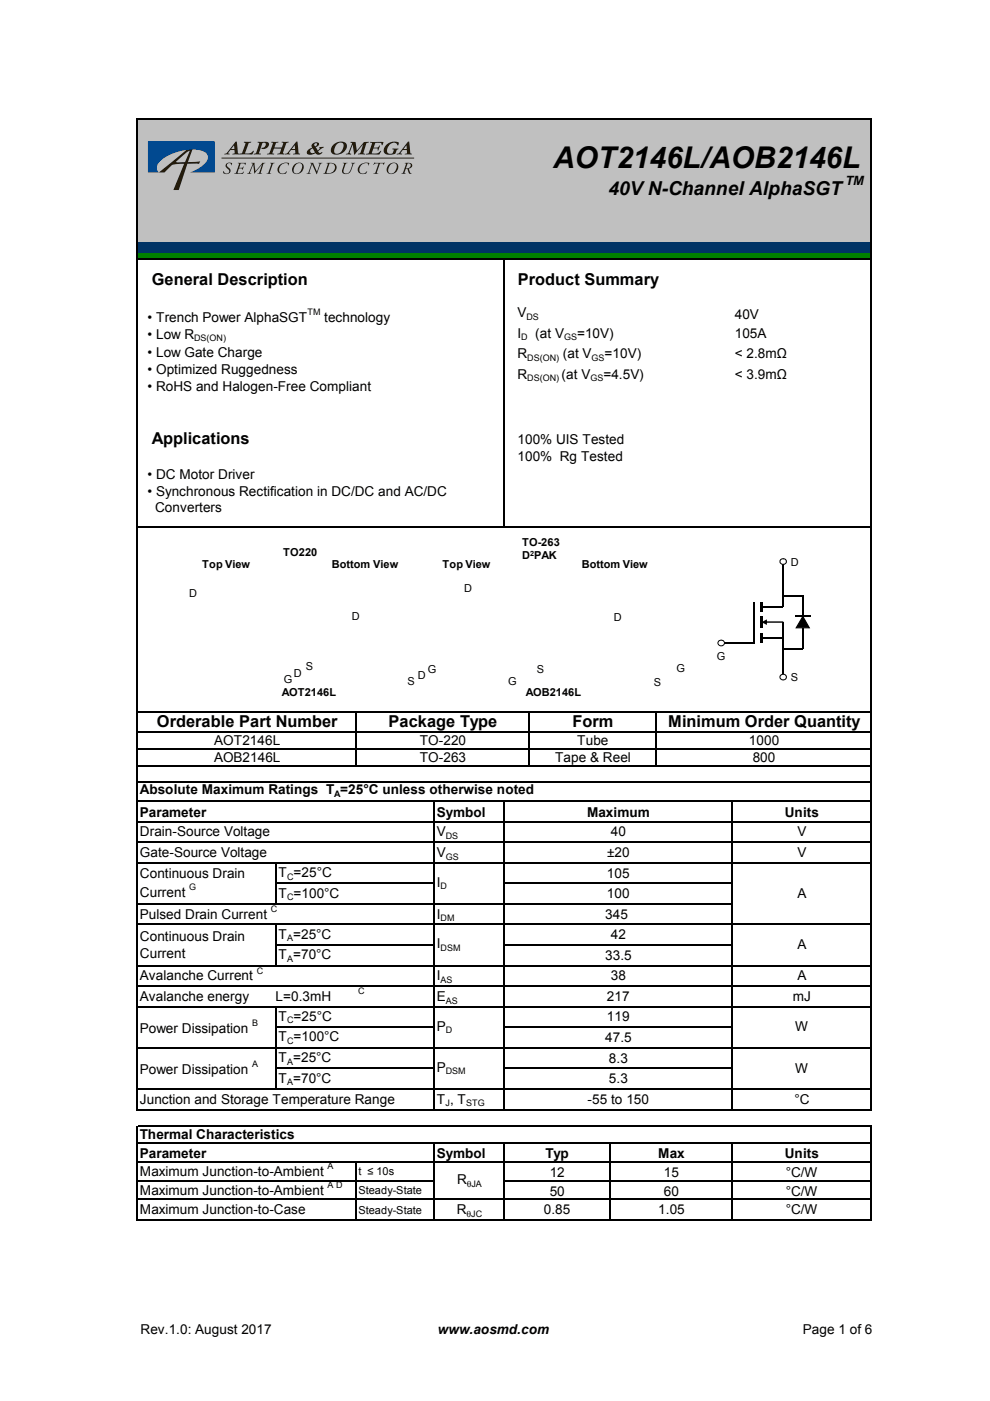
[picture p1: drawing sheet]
<svg xmlns="http://www.w3.org/2000/svg" width="210mm" height="297mm" viewBox="0 0 210 297" stroke-linecap="round" stroke-linejoin="round" font-family="sans-serif">
<path d="M29.3 25.3h155.4v26.1h-155.4z" fill="#c0c0c0"/>
<path d="M29.3 51.4h155.4v2.3h-155.4z" fill="#003365"/>
<path d="M29.3 53.6h155.4v1.3h-155.4z" fill="#008000"/>
<path d="M29.1 25v134.3M29.3 25.1h155.4M184.6 25.3v134M29.3 54.9h155.4M106.8 55v56.9M29.3 111.8h155.4M29.3 150.9h155.4M29.3 155.2h155.4M29.3 158.8h155.4M75.5 151v8.3M112.1 151v8.3M139.1 151v8.3" fill="none" stroke="#000" stroke-width=".25"/>
<g fill="#251a05">
<path d="M51.7 30.1h1.6l-.1 .1-.5 .2-.7 2.1a1.69 1.69 0 0 0 1.8-.5 .59 .59 0 0 1-.5 .8l-2.6-.1 .1-.1 .5-.2 .8-2-.4-.2z"/>
<path d="M54.7 30.1h1.3a.69 .69 0 0 1 .8 .1 .69 .69 0 0 1 .1 .8 .95 .95 0 0 1-1.5 .4l.1-.1a.69 .69 0 0 0 .7-.2 .69 .69 0 0 0 0-.8l-.6 .1-.7 2.1 .4 .1v.1l-1.5 .1 .5-.3 .3-.9 .4-1.2-.4-.2z"/>
<path d="M57.6 30.1h1.5l-.1 .1-.5 .1-.3 1h1h.6l.3-1-.4-.1v-.1h1.5l-.5 .2-.1 .3-.7 1.9 .4 .1v.1l-1.5-.1a.76 .76 0 0 0 .8-.8l.1-.3h-1.6l-.4 1 .4 .1v.1h-1.5l.1-.1 .4-.1 .2-.5 .6-1.7-.4-.1z"/>
<path d="M74.3 30.1h.9a.35 .35 0 0 1 .3 .2 .35 .35 0 0 1 0 .4l.1 1.2 1.2-1.3a1.26 1.26 0 0 1 1.4-.5l-.6 .4-.6 2 .4 .1v.2l-1.5-.1v-.1a.7 .7 0 0 0 .7-.8l.4-1.2-1.8 2.2h-.1l-.3-2.2-.7 1.8 .4 .2-.1 .2h-1.1l.5-.4 .8-1.7v-.4l-.3-.1z"/>
<path d="M78.5 30.1h2.8l-.2 .7-.2-.1a.46 .46 0 0 0-.2-.4 .46 .46 0 0 0-.5 0h-.6l-.3 1a.84 .84 0 0 0 1.1-.4h.2l-.4 1h-.1v-.3a.69 .69 0 0 0-1-.1l-.3 .9a1.68 1.68 0 0 0 2-.4v.1a.89 .89 0 0 1-1.3 .6l-2 .1 .1-.2a.47 .47 0 0 0 .7-.4l.6-1.9-.5-.1z"/>
<path d="M81.9 30.7a2.07 2.07 0 0 1 2.7-.4l-.3 .5a1.03 1.03 0 0 0-1-.6 1.03 1.03 0 0 0-.9 .7 .98 .98 0 0 0 .1 1.7 .69 .69 0 0 0 .8-.2 .69 .69 0 0 0 .1-.7l-.2-.1v-.1h1.3l-.3 .2a1.27 1.27 0 0 1-1.6 1.1 1.02 1.02 0 0 1-1.2-.5 1.02 1.02 0 0 1 .3-1.3z"/>
<path d="M48.1 34.7l.6-.2 .5 .1-.2 .4-.1-.4h-.6a.63 .63 0 0 0-.1 .7 .63 .63 0 0 0 .5 .4 .83 .83 0 0 1-.2 1.2 .83 .83 0 0 1-1.2-.2l.1-.5a.55 .55 0 0 0 .8 .6 .55 .55 0 0 0 .2-.9l-.2-.1a.67 .67 0 0 1-.1-1.1z"/>
<path d="M50.5 34.5h1.7l-.2 .5-.2-.3h-.8l-.3 .8a.73 .73 0 0 0 1-.2l-.3 .7a.45 .45 0 0 0-.3-.3 .45 .45 0 0 0-.5 .1l-.2 .9a1.25 1.25 0 0 0 1.3-.3 .88 .88 0 0 1-1.1 .5l-1-.1 .3-.1 .3-.4 .5-1.5z"/>
<path d="M53.3 34.5h.7l.2 1.8 1-1.2a.73 .73 0 0 1 1-.5l-.3 .2-.5 1.4-.1 .5 .2 .2-.9-.1 .4-.2 .5-1.7-1.6 1.9-.2-1.9-.7 1.7 .3 .3h-.9l.1-.1a3.2 3.2 0 0 0 1.1-2z"/>
<path d="M57.3 34.5l.9 .1-.4 .2-.5 1.5-.1 .4 .3 .2h-1l.4-.3 .5-1.6 .1-.3z"/>
<path d="M59.2 35.1a2.04 2.04 0 0 1 2.1-.5l-.2 .5v-.3a1.23 1.23 0 0 0-1.6 .3 1.23 1.23 0 0 0 .1 1.7h.6l.6-.5a.58 .58 0 0 1-.9 .6 1.01 1.01 0 0 1-1-.6 1.01 1.01 0 0 1 .3-1.2z"/>
<path d="M65.8 34.5h.6l.8 1.9 .5-1.7-.2-.1 .8-.1-.3 .3-.8 2.1-1-2.1-.6 1.8 .3 .3-.9-.1 .3-.1 .3-.7 .4-1.3z"/>
<path d="M72.7 34.5l1 .1-.4 .2-.4 1.1v.6a.9 .9 0 0 0 .9 .2 .9 .9 0 0 0 .6-.8l.3-1.2-.3-.1h.9a.78 .78 0 0 0-.6 .8 1.42 1.42 0 0 1-1.7 1.5 .63 .63 0 0 1-.4-1l.4-1.1z"/>
<path d="M76.2 35.1a2.03 2.03 0 0 1 2.1-.5l-.2 .5v-.3a1.23 1.23 0 0 0-1.6 .3 1.23 1.23 0 0 0 .1 1.7h.6l.6-.5a.58 .58 0 0 1-.9 .6 1.01 1.01 0 0 1-1-.6 1.01 1.01 0 0 1 .3-1.2z"/>
<path d="M79.4 34.4l2.2 .1-.3 .5-.1-.3h-.6l-.7 1.9 .3 .3-1-.1 .4-.2 .6-1.9h-.6l-.4 .3z"/>
<path d="M50 30h.2l.2 2a.41 .41 0 0 0 .4 .6l-.1 .2h-1.5l.6-.3-.1-.7h-.9l-.4 .6 .3 .2v.1l-1.2 .1 .6-.4zM49.6 30.8l-.6 .8h.7z"/>
<path d="M62.8 30h.3l.2 2a.41 .41 0 0 0 .3 .6v.2h-1.5l.5-.3v-.7h-.9l-.5 .6 .4 .2-.1 .1-1.1 .1 .6-.4zM62.5 30.8l-.6 .8h.7z"/>
<path d="M66.3 30.4l.5-.2a.51 .51 0 0 1 .8 .3 .51 .51 0 0 1-.5 .6l-.2 .1 .4 .7a.44 .44 0 0 0 .4-.7l1-.1-1.2 1a.52 .52 0 0 0 .8 .2 .84 .84 0 0 1-1.4 .2 1.37 1.37 0 0 1-1.8 0 1.28 1.28 0 0 1 1.1-1.2 .58 .58 0 0 1 .1-.9zM66 31.6a.49 .49 0 0 0 0 .8 .49 .49 0 0 0 .7-.2l-.4-.7zM66.7 30.5a.29 .29 0 0 0 .1 .5 .29 .29 0 0 0 .4-.3 .28 .28 0 0 0-.2-.4 .28 .28 0 0 0-.3 .2z"/>
<path d="M70.6 30.7a2.07 2.07 0 0 1 2.8-.2 1.91 1.91 0 0 1-2.3 2.3 1.05 1.05 0 0 1-1-.7 1.05 1.05 0 0 1 .4-1.2zM71.4 30.6a1.59 1.59 0 0 0-.3 1.9 1.54 1.54 0 0 0 1.6-2.1 .97 .97 0 0 0-1.3 .2z"/>
<path d="M86.5 30h.3l.1 2a.41 .41 0 0 0 .4 .6v.2h-1.5l.5-.3v-.7h-.9l-.5 .6 .4 .2-.1 .1-1.1 .1 .6-.4zM86.2 30.8l-.6 .8h.6z"/>
<path d="M62.3 35.1a1.26 1.26 0 0 1 2-.1 1.45 1.45 0 0 1-.5 1.6 1.45 1.45 0 0 1-1.7 0 1.23 1.23 0 0 1 .2-1.5zM62.7 35l-.2 .3a.85 .85 0 0 0-.3 .9 .85 .85 0 0 0 .7 .6 1.47 1.47 0 0 0 1-2l-.7-.2z"/>
<path d="M69.3 34.6l.4-.1a1.19 1.19 0 0 1 1.6 1.3 2.32 2.32 0 0 1-2.5 1.1l-.3-.1 .4-.2 .6-1.7v-.2zM69.9 34.7l-.7 1.9a1.22 1.22 0 0 0 1.5-.3 1.22 1.22 0 0 0 .1-1.5z"/>
<path d="M82.3 35.1a1.26 1.26 0 0 1 2.1-.1 1.45 1.45 0 0 1-.5 1.6 1.45 1.45 0 0 1-1.7 0 1.23 1.23 0 0 1 .1-1.5zM82.7 35l-.2 .3a.85 .85 0 0 0-.2 .9 .85 .85 0 0 0 .6 .6 1.47 1.47 0 0 0 1.1-2l-.7-.2z"/>
<path d="M85.8 34.5a1.19 1.19 0 0 1 1.6 .6 .77 .77 0 0 1-.7 .6v.1a1.11 1.11 0 0 0 .6 1.1l-.6-.1-.5-1-.2 .1-.2 .7 .2 .3h-.9l.3-.3 .6-1.6 .1-.3zM86.4 34.6l-.3 .9 .2 .2a.56 .56 0 0 0 .7-.4 .56 .56 0 0 0-.4-.7z"/>
<path d="M33.7 36.6h1.2a3.9 3.9 0 0 1 2.3-1.8l1.8-.1-2.2 5.6h1.1l1.8-5.6h2.5l.3-.5-2.7 .2 1-2.8-1 .1zM37.3 34.3l2.2-2 .7-.3-1 2.4h-1.5z"/>
</g>
<path d="M47 33.5h40.8" fill="none" stroke="#251a05" stroke-width=".21"/>
<path d="M31.4 30h14.1v6.6h-5.2a6.7 6.7 0 0 0 3.7-2.7 1.41 1.41 0 0 0-1.3-2 10.5 10.5 0 0 0-9 2.5 1.45 1.45 0 0 0 0 2.2h-2.3z" fill="#014990"/>
<path d="M166.1 119.5v9.2M153.6 136.3h6.2M159.8 127.7v8.8M161.5 135.3h4.6M166.1 131.9v11.3M166.1 137.5h4.1M168.6 130.7h3.2M170.2 126.3v4.4M170.2 133.1v4.4" fill="none" stroke="#000" stroke-width=".3"/>
<g fill="#000">
<path d="M161.2 127.7h.5v2h-.5zM161.2 130.7h.5v2.4h-.5zM161.2 134.3h.5v2h-.5z"/>
<path d="M162.3 131.7h3.8v.3h-3.8zM161.5 131.9l1.1-.6v1.2z"/>
<path d="M170.2 130.5l1.6 2.7h-3.2zM170.1 130.8h.2l-1.4 2.4-.1-.2h2.8l-.1 .2z"/>
</g>
<path d="M161.5 128.7h4.6M166.1 126.3h4.1" fill="none" stroke="#000" stroke-width=".25"/>
<path d="M170.2 130.7l1.4 2.4h-2.8z" fill="#000"/>
<circle cx="166" cy="119.1" r=".66" fill="#fff"/>
<path d="M165.3 119.1a.75 .75 0 0 1 1.5 0 .75 .75 0 0 1-1.5 0zM165.5 119.1a.55 .55 0 0 0 1.1 0 .55 .55 0 0 0-1.1 0z" fill="#000"/>
<circle cx="152.9" cy="136.3" r=".65" fill="#fff"/>
<path d="M152.1 136.4a.77 .77 0 0 1 1.5 0 .77 .77 0 0 1-1.5 0zM152.3 136.3a.55 .55 0 0 0 1.1 0 .55 .55 0 0 0-1.1 0z" fill="#000"/>
<circle cx="166" cy="143.6" r=".66" fill="#fff"/>
<path d="M165.3 143.6a.75 .75 0 0 1 1.5 0 .75 .75 0 0 1-1.5 0zM165.5 143.6a.55 .55 0 0 0 1.1 0 .55 .55 0 0 0-1.1 0z" fill="#000"/>
<g fill="none" stroke="#000" stroke-width=".25">
<path d="M29.1 159.3v76.1M75.5 159.3v3.1M112.1 159.3v3.1M139.1 159.3v3.1M184.6 159.3v76.1M29.3 162.3h155.4M29.3 165.9h155.4M29.3 169.8h155.4M29.3 174.2h155.4M29.3 178.6h155.4M92.1 170v65.4M106.8 170v65.4"/>
<path d="M155.2 170v65.4M29.3 182.9h155.4M29.3 191.6h126.1M29.3 196h155.4M58.5 183v8.8M58.5 196.1v8.8M58.6 187.3h33.6M106.9 187.3h48.5M29.3 204.7h155.4M29.3 209.1h155.4M29.3 213.4h155.4M58.5 213.6v17.4"/>
<path d="M58.6 200.4h33.6M58.6 217.8h33.6M106.9 200.4h48.5M106.9 217.8h48.5M29.1 238.7v20.1M29.3 222.2h155.4M29.3 230.9h155.4M29.3 235.2h155.4M29.3 238.8h155.4M58.6 226.5h33.6M106.9 226.5h48.5M184.6 238.9v19.9"/>
<path d="M29.3 250.3h62.9M29.3 242.4h155.4M29.3 246.3h155.4M29.3 254.3h155.4M29.3 258.7h155.4M75.5 246.5v12.3M92.1 242.5v16.3M106.8 242.5v16.3M106.9 250.3h77.8M129.3 242.5v16.3M155.2 242.5v16.3"/>
</g>
<text font-size="6.3" x="117.3" y="35.5">AOT2146L/AOB2146L</text>
<text font-size="4.1" x="129" y="41.3">40V N-Channel AlphaSGT</text>
<g font-size="3.5">
<text x="32.2" y="60.3">General Description</text>
<text x="109.8" y="60.3">Product Summary</text>
<text x="32.2" y="94.1">Applications</text>
<text x="33.3" y="154.2">Orderable Part Number</text>
<text x="82.4" y="154.2">Package Type</text>
<text x="121.4" y="154.2">Form</text>
<text x="141.7" y="154.2">Minimum Order Quantity</text>
</g>
<g font-size="2.9">
<text x="31.3" y="68.2">• Trench Power AlphaSGT</text>
<text x="31.3" y="71.8">• Low R</text>
<text x="68.7" y="68.2">technology</text>
<text x="109.7" y="71.6">I</text>
<text x="109.7" y="67.2">V</text>
<text x="113.5" y="71.6">(at V</text>
<text x="122.3" y="71.6">=10V)</text>
<text x="155.8" y="71.6">105A</text>
<text x="155.8" y="67.6">40V</text>
<text x="31.3" y="75.7">• Low Gate Charge</text>
<text x="109.7" y="75.9">R</text>
<text x="119.3" y="75.9">(at V</text>
<text x="128.2" y="75.9">=10V)</text>
<text x="155.8" y="75.9">&lt; 2.8mΩ</text>
<text x="31.3" y="79.2">• Optimized Ruggedness</text>
<text x="31.3" y="82.8">• RoHS and Halogen-Free Compliant</text>
<text x="109.7" y="80.3">R</text>
<text x="119.1" y="80.3">(at V</text>
<text x="127.9" y="80.3">=4.5V)</text>
<text x="155.8" y="80.3">&lt; 3.9mΩ</text>
<text x="109.7" y="94.1">100% UIS Tested</text>
<text x="31.3" y="101.5">• DC Motor Driver</text>
<text x="109.7" y="97.7">100% Rg Tested</text>
<text x="31.3" y="105.1">• Synchronous Rectification in DC/DC and AC/DC</text>
<text x="32.9" y="108.6">Converters</text>
<text x="45.4" y="161.5">AOB2146L</text>
<text x="45.4" y="158">AOT2146L</text>
<text x="89" y="161.5">TO-263</text>
<text x="89" y="158">TO-220</text>
<text x="117.7" y="161.5">Tape &amp; Reel</text>
<text x="122.4" y="158">Tube</text>
<text x="158.8" y="158">1000</text>
<text x="159.6" y="161.5">800</text>
<text x="29.7" y="173.2">Parameter</text>
<text x="29.7" y="168.4">Absolute Maximum Ratings T =25°C unless otherwise noted</text>
<text x="92.6" y="173.2">Symbol</text>
<text x="124.5" y="173.2">Maximum</text>
<text x="166.4" y="173.2">Units</text>
<text x="29.7" y="177.3">Drain-Source Voltage</text>
<text x="92.6" y="177.3">V</text>
<text x="129.5" y="177.3">40</text>
<text x="169.1" y="177.3">V</text>
<text x="29.7" y="181.7">Gate-Source Voltage</text>
<text x="59.1" y="185.9">T =25°C</text>
<text x="92.6" y="181.7">V</text>
<text x="128.7" y="181.7">±20</text>
<text x="169.1" y="181.7">V</text>
<text x="29.7" y="186.1">Continuous Drain</text>
<text x="29.7" y="190.2">Current</text>
<text x="59.1" y="190.3">T =100°C</text>
<text x="92.6" y="188">I</text>
<text x="128.7" y="190.4">100</text>
<text x="128.7" y="186.1">105</text>
<text x="169.1" y="190.3">A</text>
<text x="29.7" y="194.8">Pulsed Drain Current</text>
<text x="92.6" y="194.8">I</text>
<text x="128.3" y="194.8">345</text>
<text x="29.7" y="199.5">Continuous Drain</text>
<text x="29.7" y="203">Current</text>
<text x="59.1" y="199">T =25°C</text>
<text x="59.1" y="203.4">T =70°C</text>
<text x="92.6" y="201.1">I</text>
<text x="128.3" y="203.5">33.5</text>
<text x="129.5" y="199.1">42</text>
<text x="169.1" y="201.3">A</text>
<text x="29.7" y="207.9">Avalanche Current</text>
<text x="92.6" y="207.9">I</text>
<text x="129.5" y="207.9">38</text>
<text x="169.1" y="207.9">A</text>
<text x="29.7" y="212.2">Avalanche energy</text>
<text x="58.4" y="212.2">L=0.3mH</text>
<text x="92.6" y="212.2">E</text>
<text x="128.7" y="212.2">217</text>
<text x="168.1" y="212.2">mJ</text>
<text x="29.7" y="218.9">Power Dissipation</text>
<text x="59.1" y="216.5">T =25°C</text>
<text x="59.1" y="220.8">T =100°C</text>
<text x="92.6" y="218.5">P</text>
<text x="128.3" y="220.9">47.5</text>
<text x="128.7" y="216.6">119</text>
<text x="168.6" y="218.7">W</text>
<text x="29.7" y="227.7">Power Dissipation</text>
<text x="59.1" y="225.2">T =25°C</text>
<text x="92.6" y="227.2">P</text>
<text x="129.1" y="225.3">8.3</text>
<text x="168.6" y="227.4">W</text>
<text x="59.1" y="229.5">T =70°C</text>
<text x="129.1" y="229.7">5.3</text>
<text x="29.7" y="234">Junction and Storage Temperature Range</text>
<text x="92.6" y="234">T , T</text>
<text x="124.6" y="234">-55 to 150</text>
<text x="168.4" y="234">°C</text>
<text x="29.7" y="241.6">Thermal Characteristics</text>
<text x="29.7" y="245.5">Parameter</text>
<text x="92.6" y="245.5">Symbol</text>
<text x="115.7" y="245.5">Typ</text>
<text x="139.6" y="245.5">Max</text>
<text x="166.4" y="245.5">Units</text>
<text x="29.7" y="249.3">Maximum Junction-to-Ambient</text>
<text x="96.9" y="251.1">R</text>
<text x="116.5" y="249.5">12</text>
<text x="140.8" y="249.5">15</text>
<text x="166.6" y="249.5">°C/W</text>
<text x="29.7" y="257.3">Maximum Junction-to-Case</text>
<text x="29.7" y="253.3">Maximum Junction-to-Ambient</text>
<text x="96.9" y="257.4">R</text>
<text x="115.3" y="257.4">0.85</text>
<text x="116.5" y="253.5">50</text>
<text x="139.6" y="257.4">1.05</text>
<text x="140.8" y="253.5">60</text>
<text x="166.6" y="257.4">°C/W</text>
<text x="166.6" y="253.5">°C/W</text>
<text x="29.8" y="282.9">Rev.1.0: August 2017</text>
<text x="92.8" y="282.9">www.aosmd.com</text>
<text x="170.2" y="282.9">Page 1 of 6</text>
</g>
<text font-size="2.7" x="179.2" y="39.3">TM</text>
<g font-size="2.3">
<text x="60.1" y="117.8">TO220</text>
<text x="110.7" y="115.7">TO-263</text>
<text x="110.7" y="118.5">D PAK</text>
<text x="42.9" y="120.5">Top View</text>
<text x="70.4" y="120.5">Bottom View</text>
<text x="93.9" y="120.4">Top View</text>
<text x="98.4" y="125.4">D</text>
<text x="123.4" y="120.4">Bottom View</text>
<text x="167.7" y="120">D</text>
<text x="40.1" y="126.6">D</text>
<text x="74.6" y="131.5">D</text>
<text x="130.2" y="131.7">D</text>
<text x="62.3" y="143.6">D</text>
<text x="64.9" y="142.1">S</text>
<text x="88.6" y="143.9">D</text>
<text x="90.7" y="142.7">G</text>
<text x="113.8" y="142.7">S</text>
<text x="143.4" y="142.5">G</text>
<text x="152" y="139.9">G</text>
<text x="59.7" y="147.5">AOT2146L</text>
<text x="60.2" y="144.8">G</text>
<text x="86.4" y="145.2">S</text>
<text x="107.7" y="145.2">G</text>
<text x="111.5" y="147.7">AOB2146L</text>
<text x="138.6" y="145.4">S</text>
<text x="167.7" y="144.3">S</text>
<text x="76" y="249.2">t ≤ 10s</text>
<text x="76" y="253.2">Steady-State</text>
<text x="76" y="257.3">Steady-State</text>
</g>
<g font-size="1.9">
<text x="65.2" y="66.8">TM</text>
<text x="111.6" y="67.8">DS</text>
<text x="41.2" y="72.3">DS(ON)</text>
<text x="110.5" y="72.1">D</text>
<text x="111.8" y="76.5">DS(ON)</text>
<text x="119.6" y="72.1">GS</text>
<text x="125.4" y="76.5">GS</text>
<text x="111.8" y="80.9">DS(ON)</text>
<text x="125.2" y="80.9">GS</text>
<text x="70.8" y="169">A</text>
<text x="94.5" y="177.9">DS</text>
<text x="94.5" y="182.2">GS</text>
<text x="40.1" y="188.8">G</text>
<text x="60.9" y="186.5">C</text>
<text x="60.9" y="190.8">C</text>
<text x="93.4" y="188.6">D</text>
<text x="57.4" y="193.3">C</text>
<text x="93.4" y="195.3">DM</text>
<text x="60.9" y="199.6">A</text>
<text x="60.9" y="203.9">A</text>
<text x="93.4" y="201.6">DSM</text>
<text x="54.4" y="206.4">C</text>
<text x="93.4" y="208.4">AS</text>
<text x="75.9" y="210.8">C</text>
<text x="94.5" y="212.8">AS</text>
<text x="53.5" y="217.5">B</text>
<text x="60.9" y="217">C</text>
<text x="60.9" y="221.4">C</text>
<text x="94.5" y="219.1">D</text>
<text x="53.5" y="226.2">A</text>
<text x="60.9" y="225.7">A</text>
<text x="94.5" y="227.8">DSM</text>
<text x="60.9" y="230.1">A</text>
<text x="94.4" y="234.6">J</text>
<text x="98.8" y="234.6">STG</text>
<text x="69.5" y="251.8">A D</text>
<text x="69.5" y="247.9">A</text>
<text x="99" y="251.7">θJA</text>
<text x="98.9" y="258">θJC</text>
</g>
<text font-size="1.5" x="112.4" y="117.9">2</text>
</svg>
